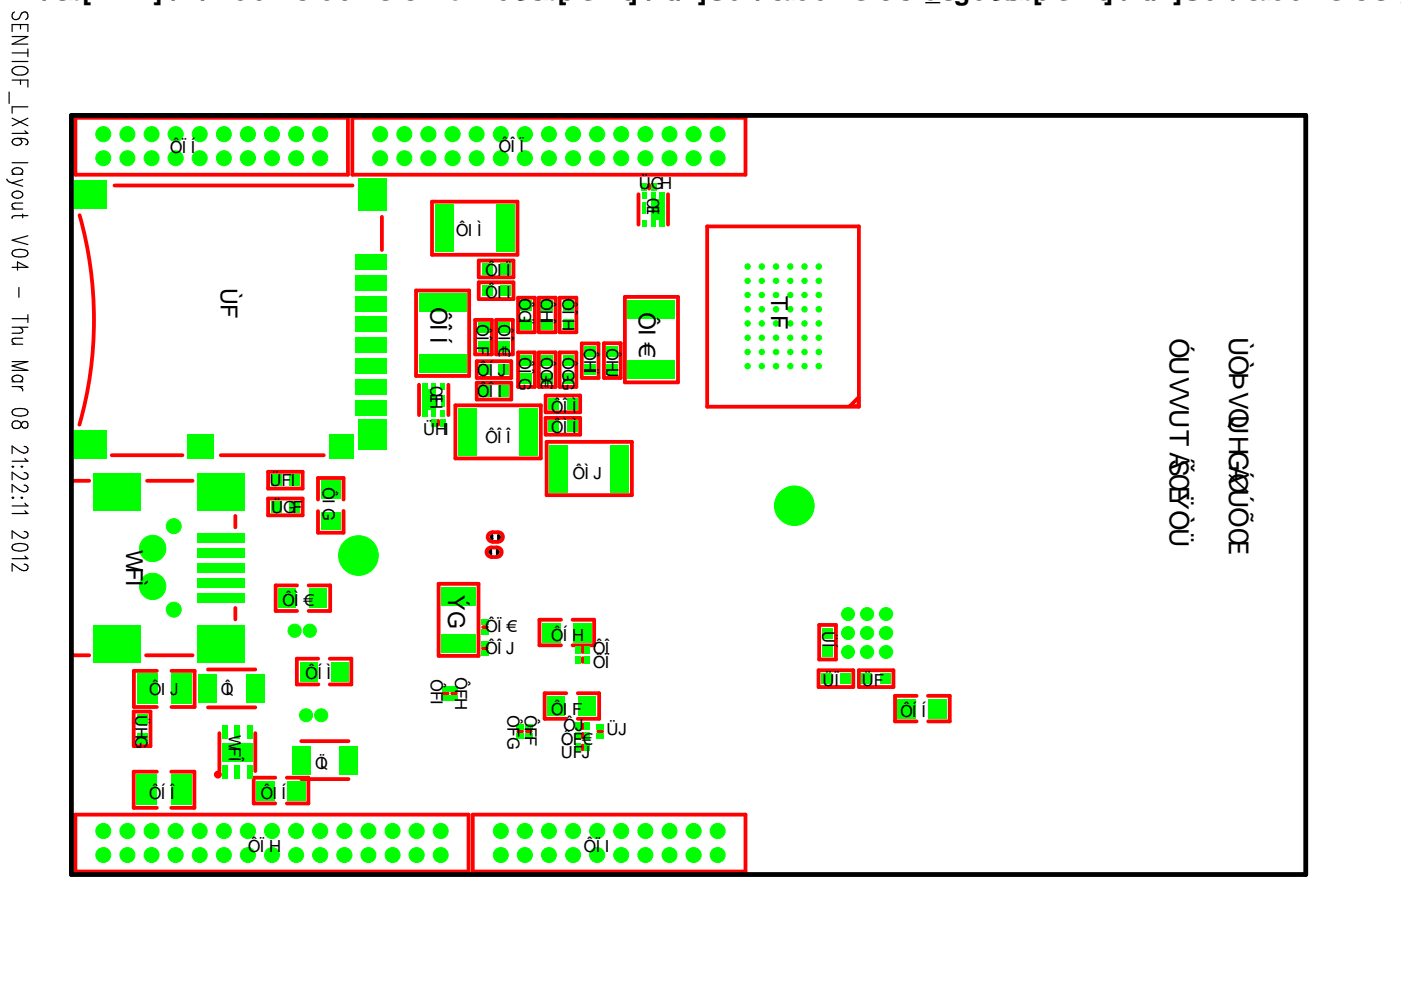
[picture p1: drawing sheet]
<svg xmlns="http://www.w3.org/2000/svg" width="297mm" height="210mm" viewBox="0 0 297 210" stroke-linecap="round" stroke-linejoin="round" font-family="sans-serif">
<g fill="none" stroke="#000" stroke-width=".25">
<path d="M1.9 19.5v2.4M2.6 6.7v-1.5h3.3v1.5M2.6 17h3.3v1.5M2.6 7.7h3.3l-3.3 1.7h3.3M2.6 11.2h3.3M2.6 13h3.3M2.7 14.6a2.39 2.39 0 0 1 3.2 .2 1.07 1.07 0 0 1-1.3 1.1 2.03 2.03 0 0 1-2-.7v-.4zM3.1 2.5a.87 .87 0 0 0-.3 1.5 .87 .87 0 0 0 1.4-.3l.3-.7a.76 .76 0 0 1 .7-.5 .76 .76 0 0 1 .7 .6v.5l-.5 .5M4.3 5.2v.9M4.3 17v.9M5.9 10.4v1.6M1.5 38l.4 .6 .7 .2"/>
<path d="M2.6 25.1l3.3 1.6M2.6 34.5h3.3M2.6 37h2.2M2.6 38.8l2.2 .7M2.7 29.7a1.18 1.18 0 0 1 1.9 .3 1.07 1.07 0 0 1-1 .8 1.07 1.07 0 0 1-1-.8zM3.1 37l-.5-.5a1.19 1.19 0 0 1 .8-1 1.19 1.19 0 0 1 1.2 .4l.2 .6-.5 .5M3.7 29.3l1.6 .1 .4 .3 .2 .6-.2 .3-.3 .1M4.8 38.1l-2.2 .7M5.3 27.7l.6 .6h-3.3M5.9 22.6h-3.3v1.4M5.9 25.1l-3.3 1.6M2.6 44.3h2.2"/>
<path d="M2.6 56.7h3.3l-2.2-1.2v1.8M2.7 53.2a3.4 3.4 0 0 1 3 0l.2 .6a1.6 1.6 0 0 1-1.9 .7l-.8-.1-.5-.3-.1-.3zM2.7 40.9a1.4 1.4 0 0 1 2.1 .2v.3a1.35 1.35 0 0 1-2.2 0zM4.8 43.1l-2.1 .1-.1 .6 .6 .5M4.8 45.4v.8M5.9 45.7h-2.7l-.5 .1-.1 .5M5.9 50l-3.3 .9 3.3 1M2.6 67.6h3.3M2.6 69.4h3.3M2.6 73h2.2M2.6 76.7h3.3l-3.3 .9 3.3 .9h-3.3M4 61v2"/>
<path d="M4.2 69.4l.6 .6-.2 .5-2 .2M4.8 71.7l-2.1 .1-.1 .6 .6 .6M5.9 66.7v1.7M2.6 80.9h2.2M2.6 82h2.2M2.6 98.9h.3l-.2 .2zM2.7 87a3.4 3.4 0 0 1 3 0l.2 .3-.2 .6a3.4 3.4 0 0 1-3 0l-.1-.4zM2.7 89.5a1.16 1.16 0 0 1 1.3-.2 1.16 1.16 0 0 1 .6 1.1 .7 .7 0 0 0 .7 .4 .7 .7 0 0 0 .6-.5v-.5a.69 .69 0 0 0-.6-.5 .69 .69 0 0 0-.7 .4 1.11 1.11 0 0 1-.8 1.1 1.11 1.11 0 0 1-1.2-.5zM3.1 80.9l-.5-.4a1.19 1.19 0 0 1 .8-1 1.19 1.19 0 0 1 1.2 .4l.2 .6-.5 .4M3.8 82a.91 .91 0 0 1 1 .9M4.5 98.9h.3l-.2 .2zM5.1 94.7l.5 .1a.75 .75 0 0 1 .1 1.1 .75 .75 0 0 1-1.1 0l-2-1.3v1.6"/>
<path d="M5.3 97.2l.6 .6h-3.3M2.6 105.5l.1-.1 .2 .1-.2 .2zM2.7 115.6a3.4 3.4 0 0 1 3 0l.2 .6a1.75 1.75 0 0 1-1.9 .6l-1.3-.3-.1-.3zM4.5 105.5l.1-.1 .2 .1-.2 .2zM5.1 100.2l.5 .1a.75 .75 0 0 1 .1 1.1 .75 .75 0 0 1-1.1 .1l-2-1.4v1.6M5.1 102.9l.5 .1a.75 .75 0 0 1 .1 1.1 .75 .75 0 0 1-1.1 0l-2-1.4v1.7M5.1 112.7l.5 .1a.75 .75 0 0 1 .1 1.1 .75 .75 0 0 1-1.1 .1l-2-1.4v1.6M5.1 119.6a.72 .72 0 0 1 .8 .5v.4a1.08 1.08 0 0 1-1.7 .1l-1.6-1.1v1.6M5.3 106.7l.6 .6h-3.3M5.3 108.3l.6 .6h-3.3M5.3 117.9l.6 .5h-3.3"/>
</g>
<g fill="none" stroke="#f00" stroke-width=".8">
<path d="M16 25h57.8v12h-57.8zM24.3 39.3h50.4M74.7 25h83.4v12h-83.4zM137.6 39.2v.8M16.9 45.6a81.9 81.9 0 0 1-.1 44.4M81 46v7M91.6 42.8h18.1v11.2h-18.1zM101.5 59.9h7.4v3.5h-7.4zM101.5 55.2h7.4v3.6h-7.4zM135.4 41.2v6.4M141.6 41.2v6.4M149.9 48h32.2v38.2h-32.2z"/>
<path d="M88.2 61.6h11.3v18.1h-11.3zM100.7 67.8h3.6v7.3h-3.6zM101.1 76.6h7.3v3.5h-7.3zM105.2 67.8h3.5v7.3h-3.5zM109.8 63.1h3.6v7.3h-3.6zM109.8 74.7h3.6v7.3h-3.6zM114.2 63.1h3.6v7.3h-3.6zM114.2 74.7h3.6v7.3h-3.6zM118.6 63.1h3.6v7.3h-3.6zM118.6 74.7h3.6v7.3h-3.6zM123.3 72.8h3.6v7.3h-3.6zM128 72.8h3.6v7.3h-3.6z"/>
<path d="M132.5 62.9h11.3v18.2h-11.3zM23.7 96.5h15M46.8 96.5h21.9M88.8 81.6v6.4M92.9 89.2v.8M95.1 81.6v6.4M96.5 85.9h18.2v11.3h-18.2zM101.1 81.2h7.3v3.5h-7.3zM115.7 83.9h7.3v3.5h-7.3zM115.7 88.6h7.3v3.6h-7.3zM115.9 93.7h18.1v11.3h-18.1zM180.2 86.1l1.8-1.8v1.8z"/>
<path d="M15.7 101.9h3.2M31.2 101.9h9.6M49.9 109.4v2.4M56.8 100h7.4v3.6h-7.4zM56.8 105.7h7.4v3.6h-7.4zM67.4 105.9v-4.6h5.4v4.6M72.8 108.3v4.6h-5.4v-4.5M104.2 118a.98 .98 0 0 1-1-.9 .98 .98 0 0 1 1-1h1.1a.98 .98 0 0 1 1.1 .9 .98 .98 0 0 1-1.1 1M104.2 118.1h1.1M104.5 114.8a.98 .98 0 0 1-1.1-1 .98 .98 0 0 1 1.1-.9h1a.98 .98 0 0 1 1.1 .9 .98 .98 0 0 1-1 1M104.5 114.9h1M15.7 138.9h3.2"/>
<path d="M31 138.9h9.8M49.9 128.9v2.4M63 124.1h-4.6v5.4h4.6M65.4 124.1h4.6v5.4h-4.6M67.5 139.7h-4.6v5.4h4.6M69.9 139.7h4.6v5.4h-4.6M93 123.8h8.5v15.3h-8.5zM102.4 137.5h.8M102.4 133h.8M118.9 131.4h-4.5v5.4h4.5M121.4 131.4h4.6v5.4h-4.6M123.6 137.5v.8"/>
<path d="M123.6 139.5v.8M173.7 132.5h3.5v7.3h-3.5zM28.3 150.9h3.6v7.3h-3.6zM33.3 142.2h-4.9v7.7h4.9M36.4 142.2h4.9v7.7h-4.9M44.1 150h10M44.1 141.9h10M46.5 155.4v8.1M54.1 155.4v8.1M63.9 157.1h10M94.1 147h.8M95.9 147h.8"/>
<path d="M109.9 155.1h.8M111.7 155.1h.8M120 147h-4.5v5.4h4.5M122.5 147h4.5v5.4h-4.5M123.5 158.1v.8M123.6 153.6v.8M123.6 155.6v.8M126.9 155.1h.8M173.6 142.1h7.3v3.6h-7.3zM182.1 142.1h7.3v3.6h-7.3zM194.3 147.5h-4.5v5.5h4.5M196.8 147.5h4.6v5.5h-4.6"/>
<path d="M16 172.7h83.3v12.1h-83.3zM33.3 163.6h-5v7.7h5M36.3 163.6h4.9v7.7h-4.9M58.4 164.9h-4.6v5.4h4.6M60.8 164.9h4.6v5.4h-4.6M63.9 165.2h10M100.2 172.7h57.9v12.1h-57.9z"/>
<circle cx="46.2" cy="164.2" r=".45"/>
</g>
<g fill="#0f0">
<path d="M93.6 134.5h7.3v4h-7.3z"/>
<path d="M93.6 124.4h7.3v4h-7.3z"/>
<path d="M75.3 53.9h6.7v3.2h-6.7z"/>
<path d="M75.3 58.3h6.7v3.3h-6.7z"/>
<path d="M75.3 62.8h6.7v3.2h-6.7z"/>
<path d="M75.3 67.2h6.7v3.2h-6.7z"/>
<path d="M75.3 71.6h6.7v3.2h-6.7z"/>
<path d="M75.3 76h6.7v3.2h-6.7z"/>
<path d="M75.3 80.5h6.7v3.2h-6.7z"/>
<path d="M75.3 84.9h6.7v3.2h-6.7z"/>
<path d="M76 88.9h6v6.4h-6z"/>
<path d="M69.8 92.2h5.2v5.2h-5.2z"/>
<path d="M39.8 92.2h5.6v5.2h-5.6z"/>
<path d="M15.9 91.3h6.8v6.1h-6.8z"/>
<path d="M15.9 38.2h6.8v6h-6.8z"/>
<path d="M76 37.8h6v6.9h-6z"/>
<path d="M174.3 137h2.3v2.2h-2.3z"/>
<path d="M174.3 133.1h2.3v2.3h-2.3z"/>
<path d="M178 142.7h2.3v2.3h-2.3z"/>
<path d="M174.2 142.7h2.2v2.3h-2.2z"/>
<path d="M123.9 137.1h1.3v1.6h-1.3z"/>
<path d="M121.9 137.1h1.2v1.6h-1.2z"/>
<path d="M123.9 139.1h1.3v1.7h-1.3z"/>
<path d="M121.9 139.1h1.2v1.7h-1.2z"/>
<path d="M95.4 147.4h1.7v1.2h-1.7z"/>
<path d="M95.4 145.4h1.7v1.2h-1.7z"/>
<path d="M121.9 153.2h1.2v1.6h-1.2z"/>
<path d="M123.9 153.2h1.3v1.6h-1.3z"/>
<path d="M121.9 155.2h1.2v1.6h-1.2z"/>
<path d="M123.9 155.2h1.3v1.6h-1.3z"/>
<path d="M126.4 153.5h1.6v1.1h-1.6z"/>
<path d="M126.4 155.4h1.6v1.3h-1.6z"/>
</g>
<circle cx="173.6" cy="77.6" r=".59" fill="#0f0"/>
<circle cx="173.6" cy="77.6" r=".59" fill="none" stroke="#0f0" stroke-width=".21"/>
<circle cx="170.6" cy="77.7" r=".58" fill="#0f0"/>
<circle cx="170.6" cy="77.7" r=".58" fill="none" stroke="#0f0" stroke-width=".21"/>
<circle cx="167.6" cy="77.7" r=".58" fill="#0f0"/>
<circle cx="167.6" cy="77.7" r=".58" fill="none" stroke="#0f0" stroke-width=".21"/>
<circle cx="164.5" cy="77.6" r=".59" fill="#0f0"/>
<circle cx="164.5" cy="77.6" r=".59" fill="none" stroke="#0f0" stroke-width=".21"/>
<circle cx="161.5" cy="77.7" r=".58" fill="#0f0"/>
<circle cx="161.5" cy="77.7" r=".58" fill="none" stroke="#0f0" stroke-width=".21"/>
<circle cx="158.5" cy="77.7" r=".58" fill="#0f0"/>
<circle cx="158.5" cy="77.7" r=".58" fill="none" stroke="#0f0" stroke-width=".21"/>
<circle cx="173.6" cy="74.6" r=".59" fill="#0f0"/>
<circle cx="173.6" cy="74.6" r=".59" fill="none" stroke="#0f0" stroke-width=".21"/>
<circle cx="170.6" cy="74.6" r=".58" fill="#0f0"/>
<circle cx="170.6" cy="74.6" r=".58" fill="none" stroke="#0f0" stroke-width=".21"/>
<circle cx="167.6" cy="74.6" r=".58" fill="#0f0"/>
<circle cx="167.6" cy="74.6" r=".58" fill="none" stroke="#0f0" stroke-width=".21"/>
<circle cx="164.5" cy="74.6" r=".59" fill="#0f0"/>
<circle cx="164.5" cy="74.6" r=".59" fill="none" stroke="#0f0" stroke-width=".21"/>
<circle cx="161.5" cy="74.6" r=".58" fill="#0f0"/>
<circle cx="161.5" cy="74.6" r=".58" fill="none" stroke="#0f0" stroke-width=".21"/>
<circle cx="158.5" cy="74.6" r=".58" fill="#0f0"/>
<circle cx="158.5" cy="74.6" r=".58" fill="none" stroke="#0f0" stroke-width=".21"/>
<circle cx="173.6" cy="71.6" r=".59" fill="#0f0"/>
<circle cx="173.6" cy="71.6" r=".59" fill="none" stroke="#0f0" stroke-width=".21"/>
<circle cx="170.6" cy="71.6" r=".57" fill="#0f0"/>
<circle cx="170.6" cy="71.6" r=".57" fill="none" stroke="#0f0" stroke-width=".21"/>
<circle cx="167.6" cy="71.6" r=".57" fill="#0f0"/>
<circle cx="167.6" cy="71.6" r=".57" fill="none" stroke="#0f0" stroke-width=".21"/>
<circle cx="164.5" cy="71.6" r=".59" fill="#0f0"/>
<circle cx="164.5" cy="71.6" r=".59" fill="none" stroke="#0f0" stroke-width=".21"/>
<circle cx="161.5" cy="71.6" r=".57" fill="#0f0"/>
<circle cx="161.5" cy="71.6" r=".57" fill="none" stroke="#0f0" stroke-width=".21"/>
<circle cx="158.5" cy="71.6" r=".57" fill="#0f0"/>
<circle cx="158.5" cy="71.6" r=".57" fill="none" stroke="#0f0" stroke-width=".21"/>
<circle cx="173.6" cy="68.6" r=".59" fill="#0f0"/>
<circle cx="173.6" cy="68.6" r=".59" fill="none" stroke="#0f0" stroke-width=".21"/>
<circle cx="170.6" cy="68.6" r=".58" fill="#0f0"/>
<circle cx="170.6" cy="68.6" r=".58" fill="none" stroke="#0f0" stroke-width=".21"/>
<circle cx="167.6" cy="68.6" r=".58" fill="#0f0"/>
<circle cx="167.6" cy="68.6" r=".58" fill="none" stroke="#0f0" stroke-width=".21"/>
<circle cx="164.5" cy="68.6" r=".59" fill="#0f0"/>
<circle cx="164.5" cy="68.6" r=".59" fill="none" stroke="#0f0" stroke-width=".21"/>
<circle cx="161.5" cy="68.6" r=".58" fill="#0f0"/>
<circle cx="161.5" cy="68.6" r=".58" fill="none" stroke="#0f0" stroke-width=".21"/>
<circle cx="158.5" cy="68.6" r=".58" fill="#0f0"/>
<circle cx="158.5" cy="68.6" r=".58" fill="none" stroke="#0f0" stroke-width=".21"/>
<circle cx="173.6" cy="65.6" r=".59" fill="#0f0"/>
<circle cx="173.6" cy="65.6" r=".59" fill="none" stroke="#0f0" stroke-width=".21"/>
<circle cx="170.6" cy="65.6" r=".58" fill="#0f0"/>
<circle cx="170.6" cy="65.6" r=".58" fill="none" stroke="#0f0" stroke-width=".21"/>
<circle cx="167.6" cy="65.6" r=".58" fill="#0f0"/>
<circle cx="167.6" cy="65.6" r=".58" fill="none" stroke="#0f0" stroke-width=".21"/>
<circle cx="164.5" cy="65.6" r=".59" fill="#0f0"/>
<circle cx="164.5" cy="65.6" r=".59" fill="none" stroke="#0f0" stroke-width=".21"/>
<circle cx="161.5" cy="65.6" r=".58" fill="#0f0"/>
<circle cx="161.5" cy="65.6" r=".58" fill="none" stroke="#0f0" stroke-width=".21"/>
<circle cx="158.5" cy="65.6" r=".58" fill="#0f0"/>
<circle cx="158.5" cy="65.6" r=".58" fill="none" stroke="#0f0" stroke-width=".21"/>
<circle cx="173.6" cy="62.5" r=".59" fill="#0f0"/>
<circle cx="173.6" cy="62.5" r=".59" fill="none" stroke="#0f0" stroke-width=".21"/>
<circle cx="170.6" cy="62.5" r=".57" fill="#0f0"/>
<circle cx="170.6" cy="62.5" r=".57" fill="none" stroke="#0f0" stroke-width=".21"/>
<circle cx="167.6" cy="62.5" r=".57" fill="#0f0"/>
<circle cx="167.6" cy="62.5" r=".57" fill="none" stroke="#0f0" stroke-width=".21"/>
<circle cx="164.5" cy="62.5" r=".59" fill="#0f0"/>
<circle cx="164.5" cy="62.5" r=".59" fill="none" stroke="#0f0" stroke-width=".21"/>
<circle cx="161.5" cy="62.5" r=".57" fill="#0f0"/>
<circle cx="161.5" cy="62.5" r=".57" fill="none" stroke="#0f0" stroke-width=".21"/>
<circle cx="158.5" cy="62.5" r=".57" fill="#0f0"/>
<circle cx="158.5" cy="62.5" r=".57" fill="none" stroke="#0f0" stroke-width=".21"/>
<circle cx="173.6" cy="59.5" r=".59" fill="#0f0"/>
<circle cx="173.6" cy="59.5" r=".59" fill="none" stroke="#0f0" stroke-width=".21"/>
<circle cx="170.6" cy="59.5" r=".57" fill="#0f0"/>
<circle cx="170.6" cy="59.5" r=".57" fill="none" stroke="#0f0" stroke-width=".21"/>
<circle cx="167.6" cy="59.5" r=".57" fill="#0f0"/>
<circle cx="167.6" cy="59.5" r=".57" fill="none" stroke="#0f0" stroke-width=".21"/>
<circle cx="164.5" cy="59.5" r=".59" fill="#0f0"/>
<circle cx="164.5" cy="59.5" r=".59" fill="none" stroke="#0f0" stroke-width=".21"/>
<circle cx="161.5" cy="59.5" r=".57" fill="#0f0"/>
<circle cx="161.5" cy="59.5" r=".57" fill="none" stroke="#0f0" stroke-width=".21"/>
<circle cx="158.5" cy="59.5" r=".57" fill="#0f0"/>
<circle cx="158.5" cy="59.5" r=".57" fill="none" stroke="#0f0" stroke-width=".21"/>
<circle cx="173.6" cy="56.5" r=".59" fill="#0f0"/>
<circle cx="173.6" cy="56.5" r=".59" fill="none" stroke="#0f0" stroke-width=".21"/>
<circle cx="170.6" cy="56.5" r=".58" fill="#0f0"/>
<circle cx="170.6" cy="56.5" r=".58" fill="none" stroke="#0f0" stroke-width=".21"/>
<circle cx="167.6" cy="56.5" r=".58" fill="#0f0"/>
<circle cx="167.6" cy="56.5" r=".58" fill="none" stroke="#0f0" stroke-width=".21"/>
<circle cx="164.5" cy="56.5" r=".59" fill="#0f0"/>
<circle cx="164.5" cy="56.5" r=".59" fill="none" stroke="#0f0" stroke-width=".21"/>
<circle cx="161.5" cy="56.5" r=".58" fill="#0f0"/>
<circle cx="161.5" cy="56.5" r=".58" fill="none" stroke="#0f0" stroke-width=".21"/>
<circle cx="158.5" cy="56.5" r=".58" fill="#0f0"/>
<circle cx="158.5" cy="56.5" r=".58" fill="none" stroke="#0f0" stroke-width=".21"/>
<circle cx="80.6" cy="28.5" r="1.6" fill="#0f0"/>
<circle cx="80.6" cy="28.5" r="1.6" fill="none" stroke="#0f0" stroke-width=".21"/>
<circle cx="80.6" cy="33.5" r="1.6" fill="#0f0"/>
<circle cx="80.6" cy="33.5" r="1.6" fill="none" stroke="#0f0" stroke-width=".21"/>
<circle cx="85.7" cy="28.5" r="1.6" fill="#0f0"/>
<circle cx="85.7" cy="28.5" r="1.6" fill="none" stroke="#0f0" stroke-width=".21"/>
<circle cx="85.7" cy="33.5" r="1.6" fill="#0f0"/>
<circle cx="85.7" cy="33.5" r="1.6" fill="none" stroke="#0f0" stroke-width=".21"/>
<circle cx="90.8" cy="28.5" r="1.61" fill="#0f0"/>
<circle cx="90.8" cy="28.5" r="1.61" fill="none" stroke="#0f0" stroke-width=".21"/>
<circle cx="90.8" cy="33.5" r="1.6" fill="#0f0"/>
<circle cx="90.8" cy="33.5" r="1.6" fill="none" stroke="#0f0" stroke-width=".21"/>
<circle cx="96" cy="28.5" r="1.61" fill="#0f0"/>
<circle cx="96" cy="28.5" r="1.61" fill="none" stroke="#0f0" stroke-width=".21"/>
<circle cx="96" cy="33.5" r="1.6" fill="#0f0"/>
<circle cx="96" cy="33.5" r="1.6" fill="none" stroke="#0f0" stroke-width=".21"/>
<circle cx="101.1" cy="28.5" r="1.6" fill="#0f0"/>
<circle cx="101.1" cy="28.5" r="1.6" fill="none" stroke="#0f0" stroke-width=".21"/>
<circle cx="101.1" cy="33.5" r="1.6" fill="#0f0"/>
<circle cx="101.1" cy="33.5" r="1.6" fill="none" stroke="#0f0" stroke-width=".21"/>
<circle cx="106.2" cy="28.5" r="1.6" fill="#0f0"/>
<circle cx="106.2" cy="28.5" r="1.6" fill="none" stroke="#0f0" stroke-width=".21"/>
<circle cx="106.2" cy="33.5" r="1.6" fill="#0f0"/>
<circle cx="106.2" cy="33.5" r="1.6" fill="none" stroke="#0f0" stroke-width=".21"/>
<circle cx="111.3" cy="28.5" r="1.61" fill="#0f0"/>
<circle cx="111.3" cy="28.5" r="1.61" fill="none" stroke="#0f0" stroke-width=".21"/>
<circle cx="111.3" cy="33.5" r="1.6" fill="#0f0"/>
<circle cx="111.3" cy="33.5" r="1.6" fill="none" stroke="#0f0" stroke-width=".21"/>
<circle cx="116.4" cy="28.5" r="1.6" fill="#0f0"/>
<circle cx="116.4" cy="28.5" r="1.6" fill="none" stroke="#0f0" stroke-width=".21"/>
<circle cx="116.4" cy="33.5" r="1.6" fill="#0f0"/>
<circle cx="116.4" cy="33.5" r="1.6" fill="none" stroke="#0f0" stroke-width=".21"/>
<circle cx="121.5" cy="28.5" r="1.6" fill="#0f0"/>
<circle cx="121.5" cy="28.5" r="1.6" fill="none" stroke="#0f0" stroke-width=".21"/>
<circle cx="121.5" cy="33.5" r="1.6" fill="#0f0"/>
<circle cx="121.5" cy="33.5" r="1.6" fill="none" stroke="#0f0" stroke-width=".21"/>
<circle cx="126.6" cy="28.5" r="1.61" fill="#0f0"/>
<circle cx="126.6" cy="28.5" r="1.61" fill="none" stroke="#0f0" stroke-width=".21"/>
<circle cx="126.6" cy="33.5" r="1.6" fill="#0f0"/>
<circle cx="126.6" cy="33.5" r="1.6" fill="none" stroke="#0f0" stroke-width=".21"/>
<circle cx="131.7" cy="28.5" r="1.6" fill="#0f0"/>
<circle cx="131.7" cy="28.5" r="1.6" fill="none" stroke="#0f0" stroke-width=".21"/>
<circle cx="131.7" cy="33.5" r="1.6" fill="#0f0"/>
<circle cx="131.7" cy="33.5" r="1.6" fill="none" stroke="#0f0" stroke-width=".21"/>
<circle cx="136.8" cy="28.5" r="1.6" fill="#0f0"/>
<circle cx="136.8" cy="28.5" r="1.6" fill="none" stroke="#0f0" stroke-width=".21"/>
<circle cx="136.8" cy="33.5" r="1.6" fill="#0f0"/>
<circle cx="136.8" cy="33.5" r="1.6" fill="none" stroke="#0f0" stroke-width=".21"/>
<circle cx="142" cy="28.5" r="1.6" fill="#0f0"/>
<circle cx="142" cy="28.5" r="1.6" fill="none" stroke="#0f0" stroke-width=".21"/>
<circle cx="142" cy="33.5" r="1.6" fill="#0f0"/>
<circle cx="142" cy="33.5" r="1.6" fill="none" stroke="#0f0" stroke-width=".21"/>
<circle cx="147.1" cy="28.5" r="1.61" fill="#0f0"/>
<circle cx="147.1" cy="28.5" r="1.61" fill="none" stroke="#0f0" stroke-width=".21"/>
<circle cx="147.1" cy="33.5" r="1.6" fill="#0f0"/>
<circle cx="147.1" cy="33.5" r="1.6" fill="none" stroke="#0f0" stroke-width=".21"/>
<circle cx="152.2" cy="28.5" r="1.6" fill="#0f0"/>
<circle cx="152.2" cy="28.5" r="1.6" fill="none" stroke="#0f0" stroke-width=".21"/>
<circle cx="152.2" cy="33.5" r="1.6" fill="#0f0"/>
<circle cx="152.2" cy="33.5" r="1.6" fill="none" stroke="#0f0" stroke-width=".21"/>
<g fill="#0f0">
<path d="M139.8 40.8h1.2v1.4h-1.2z"/>
<path d="M138.1 40.8h1v1.4h-1z"/>
<path d="M136.1 40.8h1v1.4h-1z"/>
<path d="M136.1 46.6h1v1.4h-1z"/>
<path d="M138.1 46.6h1v1.4h-1z"/>
<path d="M139.8 46.6h1.2v1.4h-1.2z"/>
<path d="M138.1 42.2h2.8v4.4h-2.8z"/>
<path d="M136.2 42.9h.8v2.5h-.8z"/>
<path d="M111.3 153.5h1.6v1.2h-1.6z"/>
<path d="M111.3 155.5h1.6v1.2h-1.6z"/>
<path d="M109.5 153.5h1.6v1.2h-1.6z"/>
<path d="M109.5 155.5h1.6v1.2h-1.6z"/>
<path d="M93.7 147.4h1.6v1.2h-1.6z"/>
<path d="M93.7 145.4h1.6v1.2h-1.6z"/>
<path d="M57.4 100.6h2.3v2.4h-2.3z"/>
<path d="M61.3 100.6h2.3v2.4h-2.3z"/>
<path d="M114.8 67.6h2.4v2.2h-2.4z"/>
<path d="M114.8 63.7h2.4v2.3h-2.4z"/>
</g>
<circle cx="62.5" cy="133.7" r="1.4" fill="#0f0"/>
<circle cx="62.5" cy="133.7" r="1.4" fill="none" stroke="#0f0" stroke-width=".21"/>
<circle cx="65.7" cy="133.7" r="1.4" fill="#0f0"/>
<circle cx="65.7" cy="133.7" r="1.4" fill="none" stroke="#0f0" stroke-width=".21"/>
<circle cx="179.8" cy="138.2" r="1.38" fill="#0f0"/>
<circle cx="179.8" cy="138.2" r="1.38" fill="none" stroke="#0f0" stroke-width=".21"/>
<circle cx="183.8" cy="138.2" r="1.39" fill="#0f0"/>
<circle cx="183.8" cy="138.2" r="1.39" fill="none" stroke="#0f0" stroke-width=".21"/>
<circle cx="187.9" cy="138.2" r="1.39" fill="#0f0"/>
<circle cx="187.9" cy="138.2" r="1.39" fill="none" stroke="#0f0" stroke-width=".21"/>
<circle cx="179.8" cy="134.2" r="1.38" fill="#0f0"/>
<circle cx="179.8" cy="134.2" r="1.38" fill="none" stroke="#0f0" stroke-width=".21"/>
<circle cx="183.8" cy="134.2" r="1.39" fill="#0f0"/>
<circle cx="183.8" cy="134.2" r="1.39" fill="none" stroke="#0f0" stroke-width=".21"/>
<circle cx="187.9" cy="134.2" r="1.39" fill="#0f0"/>
<circle cx="187.9" cy="134.2" r="1.39" fill="none" stroke="#0f0" stroke-width=".21"/>
<circle cx="179.8" cy="130.2" r="1.38" fill="#0f0"/>
<circle cx="179.8" cy="130.2" r="1.38" fill="none" stroke="#0f0" stroke-width=".21"/>
<circle cx="183.8" cy="130.2" r="1.39" fill="#0f0"/>
<circle cx="183.8" cy="130.2" r="1.39" fill="none" stroke="#0f0" stroke-width=".21"/>
<circle cx="187.9" cy="130.2" r="1.39" fill="#0f0"/>
<circle cx="187.9" cy="130.2" r="1.39" fill="none" stroke="#0f0" stroke-width=".21"/>
<g fill="#0f0">
<path d="M65.6 124.7h3.8v4.2h-3.8z"/>
<path d="M59 124.7h3.9v4.2h-3.9z"/>
<path d="M186.6 142.7h2.2v2.3h-2.2z"/>
<path d="M182.7 142.7h2.2v2.3h-2.2z"/>
</g>
<circle cx="76" cy="117.8" r="4.2" fill="#0f0"/>
<circle cx="76" cy="117.8" r="4.2" fill="none" stroke="#0f0" stroke-width=".21"/>
<circle cx="21.9" cy="28.5" r="1.6" fill="#0f0"/>
<circle cx="21.9" cy="28.5" r="1.6" fill="none" stroke="#0f0" stroke-width=".21"/>
<circle cx="21.9" cy="33.5" r="1.6" fill="#0f0"/>
<circle cx="21.9" cy="33.5" r="1.6" fill="none" stroke="#0f0" stroke-width=".21"/>
<circle cx="27" cy="28.5" r="1.6" fill="#0f0"/>
<circle cx="27" cy="28.5" r="1.6" fill="none" stroke="#0f0" stroke-width=".21"/>
<circle cx="27" cy="33.5" r="1.6" fill="#0f0"/>
<circle cx="27" cy="33.5" r="1.6" fill="none" stroke="#0f0" stroke-width=".21"/>
<circle cx="32.1" cy="28.5" r="1.6" fill="#0f0"/>
<circle cx="32.1" cy="28.5" r="1.6" fill="none" stroke="#0f0" stroke-width=".21"/>
<circle cx="32.1" cy="33.5" r="1.6" fill="#0f0"/>
<circle cx="32.1" cy="33.5" r="1.6" fill="none" stroke="#0f0" stroke-width=".21"/>
<circle cx="37.2" cy="28.5" r="1.61" fill="#0f0"/>
<circle cx="37.2" cy="28.5" r="1.61" fill="none" stroke="#0f0" stroke-width=".21"/>
<circle cx="37.2" cy="33.5" r="1.6" fill="#0f0"/>
<circle cx="37.2" cy="33.5" r="1.6" fill="none" stroke="#0f0" stroke-width=".21"/>
<circle cx="42.3" cy="28.5" r="1.6" fill="#0f0"/>
<circle cx="42.3" cy="28.5" r="1.6" fill="none" stroke="#0f0" stroke-width=".21"/>
<circle cx="42.3" cy="33.5" r="1.6" fill="#0f0"/>
<circle cx="42.3" cy="33.5" r="1.6" fill="none" stroke="#0f0" stroke-width=".21"/>
<circle cx="47.5" cy="28.5" r="1.6" fill="#0f0"/>
<circle cx="47.5" cy="28.5" r="1.6" fill="none" stroke="#0f0" stroke-width=".21"/>
<circle cx="47.5" cy="33.5" r="1.6" fill="#0f0"/>
<circle cx="47.5" cy="33.5" r="1.6" fill="none" stroke="#0f0" stroke-width=".21"/>
<circle cx="52.6" cy="28.5" r="1.61" fill="#0f0"/>
<circle cx="52.6" cy="28.5" r="1.61" fill="none" stroke="#0f0" stroke-width=".21"/>
<circle cx="52.6" cy="33.5" r="1.6" fill="#0f0"/>
<circle cx="52.6" cy="33.5" r="1.6" fill="none" stroke="#0f0" stroke-width=".21"/>
<circle cx="57.7" cy="28.5" r="1.6" fill="#0f0"/>
<circle cx="57.7" cy="28.5" r="1.6" fill="none" stroke="#0f0" stroke-width=".21"/>
<circle cx="57.7" cy="33.5" r="1.6" fill="#0f0"/>
<circle cx="57.7" cy="33.5" r="1.6" fill="none" stroke="#0f0" stroke-width=".21"/>
<circle cx="62.8" cy="28.5" r="1.6" fill="#0f0"/>
<circle cx="62.8" cy="28.5" r="1.6" fill="none" stroke="#0f0" stroke-width=".21"/>
<circle cx="62.8" cy="33.5" r="1.6" fill="#0f0"/>
<circle cx="62.8" cy="33.5" r="1.6" fill="none" stroke="#0f0" stroke-width=".21"/>
<circle cx="67.9" cy="28.5" r="1.61" fill="#0f0"/>
<circle cx="67.9" cy="28.5" r="1.61" fill="none" stroke="#0f0" stroke-width=".21"/>
<circle cx="67.9" cy="33.5" r="1.6" fill="#0f0"/>
<circle cx="67.9" cy="33.5" r="1.6" fill="none" stroke="#0f0" stroke-width=".21"/>
<g fill="#0f0">
<path d="M116.1 147.6h3.8v4.2h-3.8z"/>
<path d="M122.6 147.6h3.8v4.2h-3.8z"/>
<path d="M68 108.5h4.2v3.8h-4.2z"/>
<path d="M68 101.9h4.2v3.9h-4.2z"/>
</g>
<circle cx="21.9" cy="176.2" r="1.6" fill="#0f0"/>
<circle cx="21.9" cy="176.2" r="1.6" fill="none" stroke="#0f0" stroke-width=".21"/>
<circle cx="21.9" cy="181.3" r="1.6" fill="#0f0"/>
<circle cx="21.9" cy="181.3" r="1.6" fill="none" stroke="#0f0" stroke-width=".21"/>
<circle cx="27" cy="176.2" r="1.6" fill="#0f0"/>
<circle cx="27" cy="176.2" r="1.6" fill="none" stroke="#0f0" stroke-width=".21"/>
<circle cx="27" cy="181.3" r="1.6" fill="#0f0"/>
<circle cx="27" cy="181.3" r="1.6" fill="none" stroke="#0f0" stroke-width=".21"/>
<circle cx="32.1" cy="176.2" r="1.6" fill="#0f0"/>
<circle cx="32.1" cy="176.2" r="1.6" fill="none" stroke="#0f0" stroke-width=".21"/>
<circle cx="32.1" cy="181.3" r="1.6" fill="#0f0"/>
<circle cx="32.1" cy="181.3" r="1.6" fill="none" stroke="#0f0" stroke-width=".21"/>
<circle cx="37.2" cy="176.2" r="1.61" fill="#0f0"/>
<circle cx="37.2" cy="176.2" r="1.61" fill="none" stroke="#0f0" stroke-width=".21"/>
<circle cx="37.2" cy="181.3" r="1.6" fill="#0f0"/>
<circle cx="37.2" cy="181.3" r="1.6" fill="none" stroke="#0f0" stroke-width=".21"/>
<circle cx="42.3" cy="176.2" r="1.6" fill="#0f0"/>
<circle cx="42.3" cy="176.2" r="1.6" fill="none" stroke="#0f0" stroke-width=".21"/>
<circle cx="42.3" cy="181.3" r="1.6" fill="#0f0"/>
<circle cx="42.3" cy="181.3" r="1.6" fill="none" stroke="#0f0" stroke-width=".21"/>
<circle cx="47.5" cy="176.2" r="1.6" fill="#0f0"/>
<circle cx="47.5" cy="176.2" r="1.6" fill="none" stroke="#0f0" stroke-width=".21"/>
<circle cx="47.5" cy="181.3" r="1.6" fill="#0f0"/>
<circle cx="47.5" cy="181.3" r="1.6" fill="none" stroke="#0f0" stroke-width=".21"/>
<circle cx="52.6" cy="176.2" r="1.61" fill="#0f0"/>
<circle cx="52.6" cy="176.2" r="1.61" fill="none" stroke="#0f0" stroke-width=".21"/>
<circle cx="52.6" cy="181.3" r="1.6" fill="#0f0"/>
<circle cx="52.6" cy="181.3" r="1.6" fill="none" stroke="#0f0" stroke-width=".21"/>
<circle cx="57.7" cy="176.2" r="1.6" fill="#0f0"/>
<circle cx="57.7" cy="176.2" r="1.6" fill="none" stroke="#0f0" stroke-width=".21"/>
<circle cx="57.7" cy="181.3" r="1.6" fill="#0f0"/>
<circle cx="57.7" cy="181.3" r="1.6" fill="none" stroke="#0f0" stroke-width=".21"/>
<circle cx="62.8" cy="176.2" r="1.6" fill="#0f0"/>
<circle cx="62.8" cy="176.2" r="1.6" fill="none" stroke="#0f0" stroke-width=".21"/>
<circle cx="62.8" cy="181.3" r="1.6" fill="#0f0"/>
<circle cx="62.8" cy="181.3" r="1.6" fill="none" stroke="#0f0" stroke-width=".21"/>
<circle cx="67.9" cy="176.2" r="1.61" fill="#0f0"/>
<circle cx="67.9" cy="176.2" r="1.61" fill="none" stroke="#0f0" stroke-width=".21"/>
<circle cx="67.9" cy="181.3" r="1.6" fill="#0f0"/>
<circle cx="67.9" cy="181.3" r="1.6" fill="none" stroke="#0f0" stroke-width=".21"/>
<circle cx="73" cy="176.2" r="1.61" fill="#0f0"/>
<circle cx="73" cy="176.2" r="1.61" fill="none" stroke="#0f0" stroke-width=".21"/>
<circle cx="73" cy="181.3" r="1.6" fill="#0f0"/>
<circle cx="73" cy="181.3" r="1.6" fill="none" stroke="#0f0" stroke-width=".21"/>
<circle cx="78.1" cy="176.2" r="1.6" fill="#0f0"/>
<circle cx="78.1" cy="176.2" r="1.6" fill="none" stroke="#0f0" stroke-width=".21"/>
<circle cx="78.1" cy="181.3" r="1.6" fill="#0f0"/>
<circle cx="78.1" cy="181.3" r="1.6" fill="none" stroke="#0f0" stroke-width=".21"/>
<circle cx="83.2" cy="176.2" r="1.6" fill="#0f0"/>
<circle cx="83.2" cy="176.2" r="1.6" fill="none" stroke="#0f0" stroke-width=".21"/>
<circle cx="83.2" cy="181.3" r="1.6" fill="#0f0"/>
<circle cx="83.2" cy="181.3" r="1.6" fill="none" stroke="#0f0" stroke-width=".21"/>
<circle cx="88.3" cy="176.2" r="1.61" fill="#0f0"/>
<circle cx="88.3" cy="176.2" r="1.61" fill="none" stroke="#0f0" stroke-width=".21"/>
<circle cx="88.3" cy="181.3" r="1.6" fill="#0f0"/>
<circle cx="88.3" cy="181.3" r="1.6" fill="none" stroke="#0f0" stroke-width=".21"/>
<circle cx="93.4" cy="176.2" r="1.6" fill="#0f0"/>
<circle cx="93.4" cy="176.2" r="1.6" fill="none" stroke="#0f0" stroke-width=".21"/>
<circle cx="93.4" cy="181.3" r="1.6" fill="#0f0"/>
<circle cx="93.4" cy="181.3" r="1.6" fill="none" stroke="#0f0" stroke-width=".21"/>
<g fill="#0f0">
<path d="M89.4 87h1.3v1.4h-1.3z"/>
<path d="M91.3 87h1.1v1.4h-1.1z"/>
<path d="M93.4 87h1v1.4h-1z"/>
<path d="M93.4 81.2h1v1.3h-1z"/>
<path d="M91.3 81.2h1.1v1.3h-1.1z"/>
<path d="M89.4 81.2h1.3v1.3h-1.3z"/>
<path d="M89.6 82.5h2.8v4.5h-2.8z"/>
<path d="M93.5 83.8h.8v2.5h-.8z"/>
</g>
<circle cx="106.2" cy="176.2" r="1.6" fill="#0f0"/>
<circle cx="106.2" cy="176.2" r="1.6" fill="none" stroke="#0f0" stroke-width=".21"/>
<circle cx="106.2" cy="181.3" r="1.6" fill="#0f0"/>
<circle cx="106.2" cy="181.3" r="1.6" fill="none" stroke="#0f0" stroke-width=".21"/>
<circle cx="111.3" cy="176.2" r="1.61" fill="#0f0"/>
<circle cx="111.3" cy="176.2" r="1.61" fill="none" stroke="#0f0" stroke-width=".21"/>
<circle cx="111.3" cy="181.3" r="1.6" fill="#0f0"/>
<circle cx="111.3" cy="181.3" r="1.6" fill="none" stroke="#0f0" stroke-width=".21"/>
<circle cx="116.4" cy="176.2" r="1.6" fill="#0f0"/>
<circle cx="116.4" cy="176.2" r="1.6" fill="none" stroke="#0f0" stroke-width=".21"/>
<circle cx="116.4" cy="181.3" r="1.6" fill="#0f0"/>
<circle cx="116.4" cy="181.3" r="1.6" fill="none" stroke="#0f0" stroke-width=".21"/>
<circle cx="121.5" cy="176.2" r="1.6" fill="#0f0"/>
<circle cx="121.5" cy="176.2" r="1.6" fill="none" stroke="#0f0" stroke-width=".21"/>
<circle cx="121.5" cy="181.3" r="1.6" fill="#0f0"/>
<circle cx="121.5" cy="181.3" r="1.6" fill="none" stroke="#0f0" stroke-width=".21"/>
<circle cx="126.6" cy="176.2" r="1.61" fill="#0f0"/>
<circle cx="126.6" cy="176.2" r="1.61" fill="none" stroke="#0f0" stroke-width=".21"/>
<circle cx="126.6" cy="181.3" r="1.6" fill="#0f0"/>
<circle cx="126.6" cy="181.3" r="1.6" fill="none" stroke="#0f0" stroke-width=".21"/>
<circle cx="131.7" cy="176.2" r="1.6" fill="#0f0"/>
<circle cx="131.7" cy="176.2" r="1.6" fill="none" stroke="#0f0" stroke-width=".21"/>
<circle cx="131.7" cy="181.3" r="1.6" fill="#0f0"/>
<circle cx="131.7" cy="181.3" r="1.6" fill="none" stroke="#0f0" stroke-width=".21"/>
<circle cx="136.8" cy="176.2" r="1.6" fill="#0f0"/>
<circle cx="136.8" cy="176.2" r="1.6" fill="none" stroke="#0f0" stroke-width=".21"/>
<circle cx="136.8" cy="181.3" r="1.6" fill="#0f0"/>
<circle cx="136.8" cy="181.3" r="1.6" fill="none" stroke="#0f0" stroke-width=".21"/>
<circle cx="142" cy="176.2" r="1.6" fill="#0f0"/>
<circle cx="142" cy="176.2" r="1.6" fill="none" stroke="#0f0" stroke-width=".21"/>
<circle cx="142" cy="181.3" r="1.6" fill="#0f0"/>
<circle cx="142" cy="181.3" r="1.6" fill="none" stroke="#0f0" stroke-width=".21"/>
<circle cx="147.1" cy="176.2" r="1.61" fill="#0f0"/>
<circle cx="147.1" cy="176.2" r="1.61" fill="none" stroke="#0f0" stroke-width=".21"/>
<circle cx="147.1" cy="181.3" r="1.6" fill="#0f0"/>
<circle cx="147.1" cy="181.3" r="1.6" fill="none" stroke="#0f0" stroke-width=".21"/>
<circle cx="152.2" cy="176.2" r="1.6" fill="#0f0"/>
<circle cx="152.2" cy="176.2" r="1.6" fill="none" stroke="#0f0" stroke-width=".21"/>
<circle cx="152.2" cy="181.3" r="1.6" fill="#0f0"/>
<circle cx="152.2" cy="181.3" r="1.6" fill="none" stroke="#0f0" stroke-width=".21"/>
<g fill="#0f0">
<path d="M119.3 67.6h2.3v2.2h-2.3z"/>
<path d="M119.3 63.7h2.3v2.3h-2.3z"/>
<path d="M121.5 132h3.9v4.2h-3.9z"/>
<path d="M115 132h3.8v4.2h-3.8z"/>
<path d="M196.9 148.1h3.9v4.3h-3.9z"/>
<path d="M190.4 148.1h3.8v4.3h-3.8z"/>
<path d="M110.4 75.3h2.4v2.3h-2.4z"/>
<path d="M110.4 79.2h2.4v2.2h-2.4z"/>
<path d="M47.1 162.3h1.2v2.8h-1.2z"/>
<path d="M49.7 162.3h1.2v2.8h-1.2z"/>
<path d="M52.3 162.3h1.2v2.8h-1.2z"/>
<path d="M52.3 153.8h1.2v2.8h-1.2z"/>
<path d="M49.7 153.8h1.2v2.8h-1.2z"/>
<path d="M47.1 153.8h1.2v2.8h-1.2z"/>
<path d="M47.1 157.4h3.2v4.1h-3.2z"/>
<path d="M50.3 157.4h3.2v4.1h-3.2z"/>
<path d="M47.1 157.4h6.4v4.1h-6.4z"/>
<path d="M114.8 75.3h2.4v2.3h-2.4z"/>
<path d="M114.8 79.2h2.4v2.2h-2.4z"/>
<path d="M105.8 72.3h2.3v2.2h-2.3z"/>
<path d="M105.8 68.4h2.3v2.3h-2.3z"/>
<path d="M101.3 72.3h2.4v2.2h-2.4z"/>
<path d="M101.3 68.4h2.4v2.3h-2.4z"/>
<path d="M88.8 75.1h10.1v4h-10.1z"/>
<path d="M88.8 62.2h10.1v4.1h-10.1z"/>
<path d="M128.6 77.3h2.4v2.2h-2.4z"/>
<path d="M128.6 73.4h2.4v2.2h-2.4z"/>
<path d="M121.9 157.6h1.2v1.7h-1.2z"/>
<path d="M123.9 157.6h1.2v1.7h-1.2z"/>
<path d="M57.4 106.3h2.3v2.4h-2.3z"/>
<path d="M61.3 106.3h2.3v2.4h-2.3z"/>
<path d="M123.9 77.3h2.4v2.2h-2.4z"/>
<path d="M123.9 73.4h2.4v2.2h-2.4z"/>
<path d="M133.1 76.4h10.1v4h-10.1z"/>
<path d="M133.1 63.5h10.1v4.1h-10.1z"/>
<path d="M106 60.5h2.2v2.3h-2.2z"/>
<path d="M102.1 60.5h2.3v2.3h-2.3z"/>
<path d="M106 55.8h2.2v2.4h-2.2z"/>
<path d="M102.1 55.8h2.3v2.4h-2.3z"/>
<path d="M105.1 43.3h4v10.1h-4z"/>
<path d="M92.2 43.3h4.1v10.1h-4.1z"/>
<path d="M105.6 77.2h2.2v2.3h-2.2z"/>
<path d="M101.7 77.2h2.2v2.3h-2.2z"/>
<path d="M105.6 81.7h2.2v2.4h-2.2z"/>
<path d="M101.7 81.7h2.2v2.4h-2.2z"/>
<path d="M102 137.8h1.6v1.3h-1.6z"/>
<path d="M102 135.8h1.6v1.2h-1.6z"/>
<path d="M102.1 133.4h1.6v1.2h-1.6z"/>
<path d="M102.1 131.4h1.6v1.2h-1.6z"/>
<path d="M110.1 86.5h4v10.1h-4z"/>
<path d="M97.2 86.5h4v10.1h-4z"/>
<path d="M116.3 84.5h2.2v2.3h-2.2z"/>
<path d="M120.2 84.5h2.2v2.3h-2.2z"/>
<path d="M116.3 89.2h2.2v2.4h-2.2z"/>
<path d="M120.2 89.2h2.2v2.4h-2.2z"/>
<path d="M116.5 94.3h4v10.1h-4z"/>
<path d="M129.4 94.3h4v10.1h-4z"/>
<path d="M136 38.8h1.2v1.6h-1.2z"/>
<path d="M138 38.8h1.2v1.6h-1.2z"/>
<path d="M93.3 88.8h1.2v1.6h-1.2z"/>
<path d="M91.3 88.8h1.2v1.6h-1.2z"/>
<path d="M60.9 165.5h3.9v4.3h-3.9z"/>
<path d="M54.4 165.5h3.8v4.3h-3.8z"/>
</g>
<circle cx="32.4" cy="124.3" r="2.8" fill="#0f0"/>
<circle cx="32.4" cy="124.3" r="2.8" fill="none" stroke="#0f0" stroke-width=".21"/>
<circle cx="32.4" cy="116.3" r="2.8" fill="#0f0"/>
<circle cx="32.4" cy="116.3" r="2.8" fill="none" stroke="#0f0" stroke-width=".21"/>
<g fill="#0f0">
<path d="M41.9 113h10v2h-10z"/>
<path d="M41.9 116.2h10v2h-10z"/>
<path d="M41.9 119.4h10v2.1h-10z"/>
<path d="M41.9 122.6h10v2.1h-10z"/>
<path d="M41.9 125.9h10v2h-10z"/>
<path d="M41.9 100.3h10v8.1h-10z"/>
<path d="M41.9 132.5h10v8h-10z"/>
<path d="M19.7 100.3h10.1v8.1h-10.1z"/>
<path d="M19.7 132.5h10.1v8h-10.1z"/>
</g>
<circle cx="36.8" cy="111.6" r="1.6" fill="#0f0"/>
<circle cx="36.8" cy="111.6" r="1.6" fill="none" stroke="#0f0" stroke-width=".21"/>
<circle cx="36.8" cy="129.3" r="1.6" fill="#0f0"/>
<circle cx="36.8" cy="129.3" r="1.6" fill="none" stroke="#0f0" stroke-width=".21"/>
<g fill="#0f0">
<path d="M29 142.8h4.4v6.5h-4.4z"/>
<path d="M36.2 142.8h4.4v6.5h-4.4z"/>
<path d="M52.1 142.9h4.1v6.1h-4.1z"/>
<path d="M42.1 142.9h4v6.1h-4z"/>
<path d="M29 151.5h2.3v2.2h-2.3z"/>
<path d="M29 155.4h2.3v2.2h-2.3z"/>
<path d="M36.2 164.3h4.4v6.4h-4.4z"/>
<path d="M28.9 164.3h4.5v6.4h-4.5z"/>
<path d="M61.8 158.1h4.1v6.1h-4.1z"/>
<path d="M71.9 158.1h4v6.1h-4z"/>
<path d="M63.5 140.3h3.8v4.2h-3.8z"/>
<path d="M70.1 140.3h3.8v4.2h-3.8z"/>
</g>
<circle cx="68.1" cy="151.6" r="1.39" fill="#0f0"/>
<circle cx="68.1" cy="151.6" r="1.39" fill="none" stroke="#0f0" stroke-width=".21"/>
<circle cx="64.9" cy="151.6" r="1.39" fill="#0f0"/>
<circle cx="64.9" cy="151.6" r="1.39" fill="none" stroke="#0f0" stroke-width=".21"/>
<g fill="#0f0">
<path d="M110.4 67.6h2.4v2.2h-2.4z"/>
<path d="M110.4 63.7h2.4v2.3h-2.4z"/>
<path d="M119.3 75.3h2.3v2.3h-2.3z"/>
<path d="M119.3 79.2h2.3v2.2h-2.3z"/>
<path d="M104.2 113.7h.4v.4h-.4z"/>
<path d="M105.4 113.7h.4v.4h-.4z"/>
<path d="M105.1 116.9h.5v.4h-.5z"/>
<path d="M104 116.9h.3v.4h-.3z"/>
</g>
<circle cx="168.4" cy="107.2" r="4.2" fill="#0f0"/>
<circle cx="168.4" cy="107.2" r="4.2" fill="none" stroke="#0f0" stroke-width=".21"/>
<path d="M104.2 117.4a.36 .36 0 0 1-.4-.3 .36 .36 0 0 1 .3-.4v.8M104.4 114.2a.36 .36 0 0 1-.4-.3 .36 .36 0 0 1 .4-.4v.8M105.4 116.7a.38 .38 0 0 1 .3 .4 .38 .38 0 0 1-.3 .3zM105.6 113.5a.38 .38 0 0 1 .4 .4 .38 .38 0 0 1-.4 .4z" fill="none" stroke="#000" stroke-width=".42"/>
<path d="M15.1 24.5h261.7v160.9h-261.7z" fill="none" stroke="#000" stroke-width="1"/>
<g font-size="5.6">
<text x="4" y="0">Changed with the DEMO VERSION of CAD-KAS PDF-Editor (http://www.cadkas.com).</text>
<text x="104.8" y="0">Changed with the DEMO VERSION of CAD-KAS PDF-Editor (http://www.cadk</text>
<text x="205.6" y="0">Changed with the DEMO VERSION o</text>
<text x="248" y="71.7" transform="rotate(90 248 71.7)">BOTTOM LAYER</text>
<text x="260.6" y="71.4" transform="rotate(90 260.6 71.4)">SENTI</text>
<text x="260.6" y="88.1" transform="rotate(90 260.6 88.1)">O32 FPGA</text>
</g>
<g font-size="4.9">
<text x="46.8" y="61.1" transform="rotate(90 46.8 61.1)">S1</text>
<text x="91.3" y="65.1" transform="rotate(90 91.3 65.1)">C65</text>
<text x="163.5" y="62.7" transform="rotate(90 163.5 62.7)">M1</text>
<text x="135.5" y="66.1" transform="rotate(90 135.5 66.1)">C40</text>
<text x="26.7" y="116.7" transform="rotate(90 26.7 116.7)">U18</text>
<text x="95" y="126.2" transform="rotate(90 95 126.2)">X2</text>
</g>
<g font-size="3.5">
<text x="36" y="32.5">C75</text>
<text x="105.7" y="32.3">C67</text>
<text x="135.5" y="40">R23</text>
<text x="137.2" y="42" transform="rotate(90 137.2 42)">A4</text>
<text x="96.7" y="50.1">C48</text>
<text x="102.8" y="58.6">C47</text>
<text x="102.8" y="63.1">C44</text>
<text x="110.1" y="63.1" transform="rotate(90 110.1 63.1)">C27</text>
<text x="114.7" y="63.1" transform="rotate(90 114.7 63.1)">C36</text>
<text x="119.2" y="63.1" transform="rotate(90 119.2 63.1)">C63</text>
<text x="101.1" y="68.8" transform="rotate(90 101.1 68.8)">C61</text>
<text x="105.7" y="68.8" transform="rotate(90 105.7 68.8)">C60</text>
<text x="110.1" y="75.7" transform="rotate(90 110.1 75.7)">C62</text>
<text x="114.7" y="75.7" transform="rotate(90 114.7 75.7)">C20</text>
<text x="119.2" y="75.7" transform="rotate(90 119.2 75.7)">C22</text>
<text x="123.8" y="73.8" transform="rotate(90 123.8 73.8)">C37</text>
<text x="128.6" y="73.8" transform="rotate(90 128.6 73.8)">C39</text>
<text x="91.3" y="81.8" transform="rotate(90 91.3 81.8)">A3</text>
<text x="101.1" y="79.7">C59</text>
<text x="101.1" y="84.1">C64</text>
<text x="116.8" y="87.5">C68</text>
<text x="89.7" y="92.3">R34</text>
<text x="102.8" y="93.8">C66</text>
<text x="116.8" y="91.9">C88</text>
<text x="121.4" y="101.6">C89</text>
<text x="57.1" y="103">R14</text>
<text x="68.4" y="103.2" transform="rotate(90 68.4 103.2)">C42</text>
<text x="57.5" y="108.8">R21</text>
<text x="59.8" y="128.6">C80</text>
<text x="102.8" y="134.1">C70</text>
<text x="116.8" y="136">C53</text>
<text x="174.4" y="133.9" transform="rotate(90 174.4 133.9)">R5</text>
<text x="64.7" y="143.9">C58</text>
<text x="91.4" y="143.9" transform="rotate(90 91.4 143.9)">C14</text>
<text x="96.5" y="143.6" transform="rotate(90 96.5 143.6)">C13</text>
<text x="102.8" y="138.6">C69</text>
<text x="125.7" y="138.6">C6</text>
<text x="125.7" y="141.6">C7</text>
<text x="31.6" y="147.5">C49</text>
<text x="46.8" y="147.5">I</text>
<text x="47.8" y="147.5">6</text>
<text x="174.4" y="145.5">R7</text>
<text x="182.7" y="145.5">R1</text>
<text x="28.8" y="151.5" transform="rotate(90 28.8 151.5)">R32</text>
<text x="48.5" y="155.9" transform="rotate(90 48.5 155.9)">U16</text>
<text x="107.6" y="151.7" transform="rotate(90 107.6 151.7)">C12</text>
<text x="111.3" y="151.5" transform="rotate(90 111.3 151.5)">C11</text>
<text x="116.8" y="151.5">C41</text>
<text x="119.4" y="155">C9</text>
<text x="128.6" y="155.8">R9</text>
<text x="190.9" y="152">C55</text>
<text x="118.9" y="157.9">C10</text>
<text x="118.9" y="160.7">R19</text>
<text x="66.9" y="163">I</text>
<text x="67.8" y="163">7</text>
<text x="31.6" y="169.3">C56</text>
<text x="55.2" y="169.3">C45</text>
<text x="52.6" y="180.6">C73</text>
<text x="123.7" y="180.6">C74</text>
</g>
</svg>
